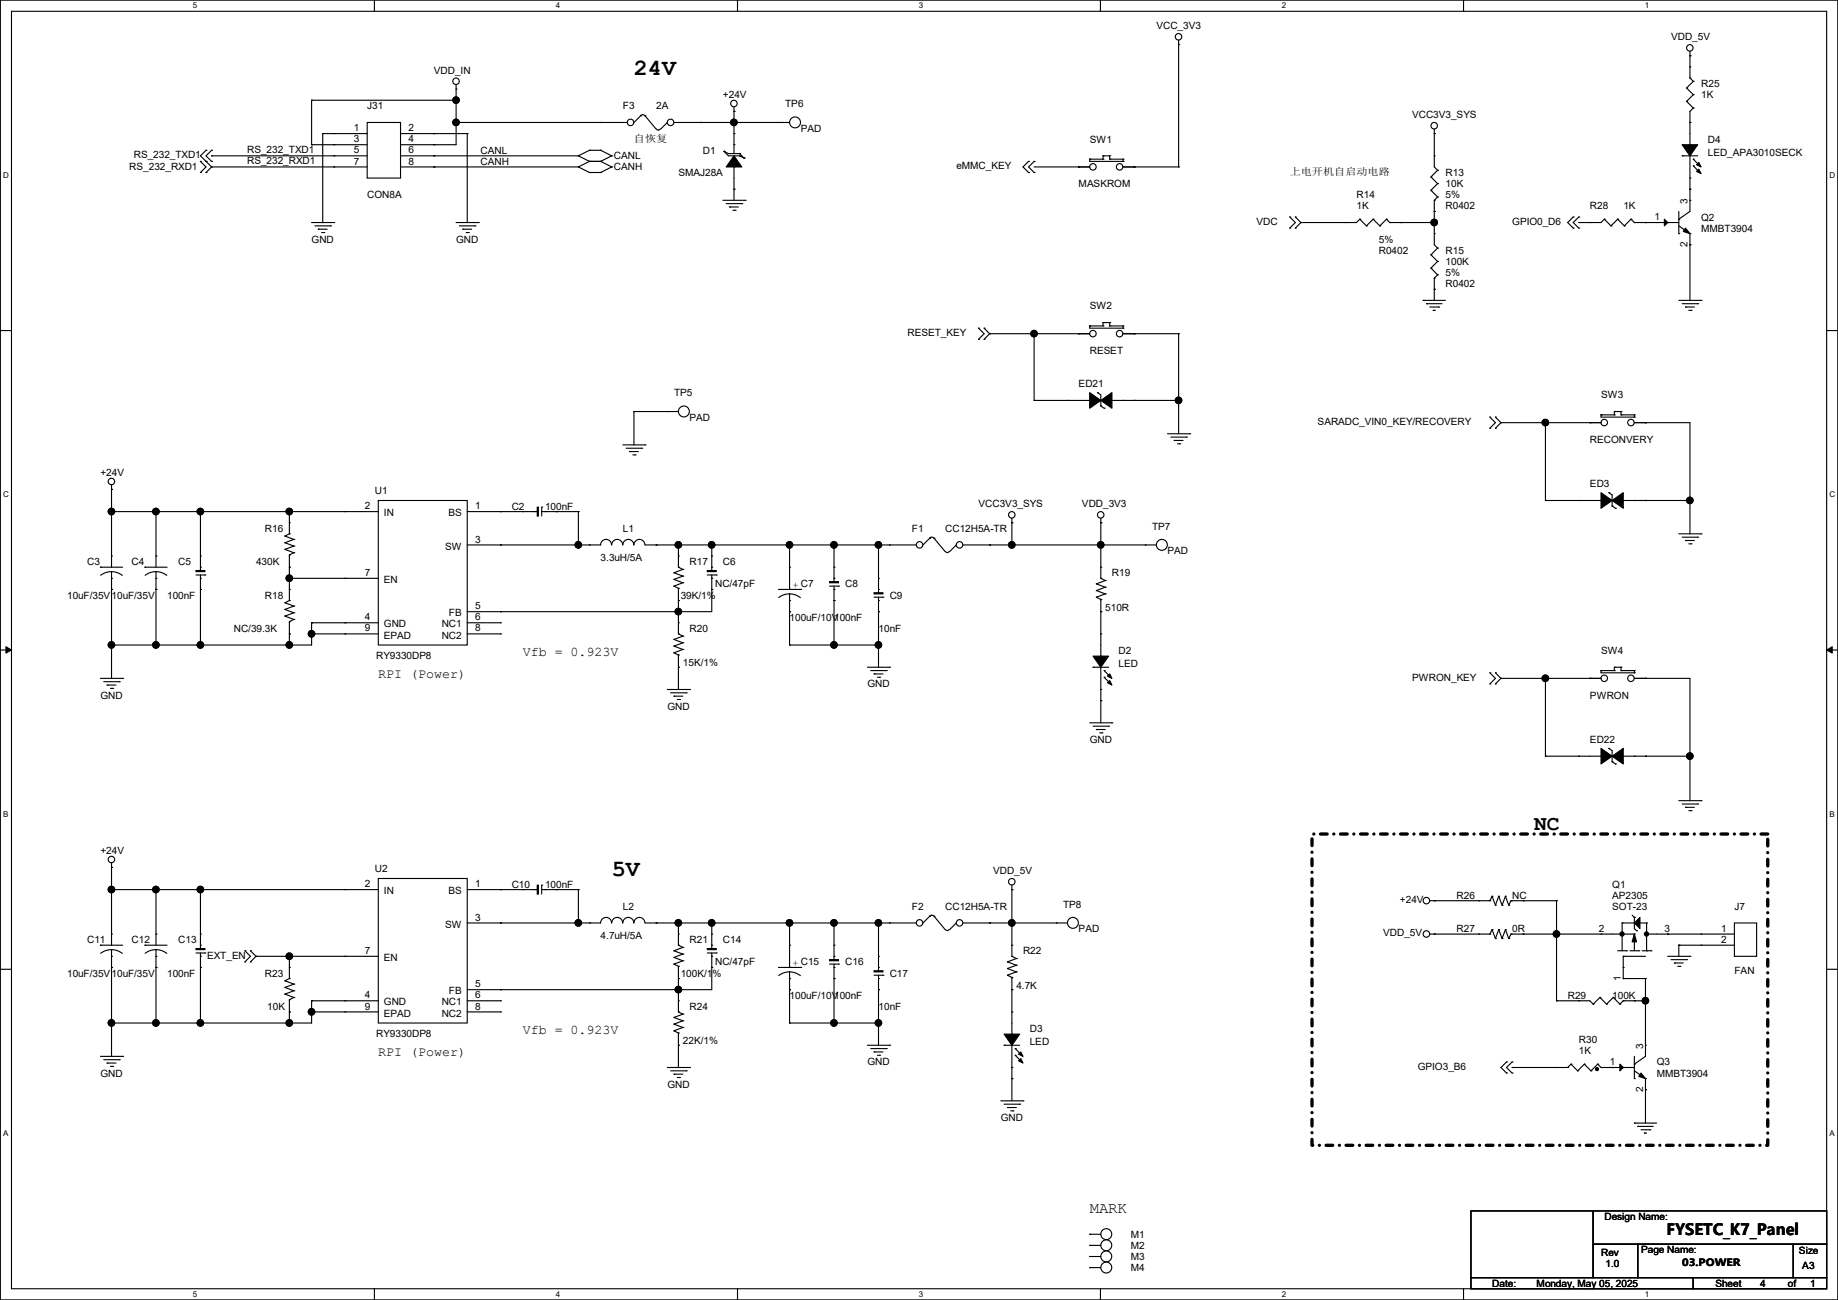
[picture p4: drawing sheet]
<svg xmlns="http://www.w3.org/2000/svg" width="420mm" height="297mm" viewBox="0 0 420 297" stroke-linecap="round" stroke-linejoin="round" font-family="sans-serif">
<path d="M.1 0h419.8v297h-419.8zM2.6 2.6h414.8v291.8h-414.8z" fill="none" stroke="#000" stroke-width=".25"/>
<g fill="#fff">
<path d="M44.1 .3h.9v2h-.9z"/>
<path d="M44.1 294.7h.9v2h-.9z"/>
</g>
<path d="M85.6 0v2.6M85.6 294.4v2.6" fill="none" stroke="#000" stroke-width=".25"/>
<g fill="#fff">
<path d="M127 .3h1v2h-1z"/>
<path d="M127 294.7h1v2h-1z"/>
</g>
<path d="M168.5 0v2.6M168.5 294.4v2.6" fill="none" stroke="#000" stroke-width=".25"/>
<g fill="#fff">
<path d="M210 .3h.9v2h-.9z"/>
<path d="M210 294.7h.9v2h-.9z"/>
</g>
<path d="M251.5 0v2.6M251.5 294.4v2.6" fill="none" stroke="#000" stroke-width=".25"/>
<g fill="#fff">
<path d="M292.9 .3h1v2h-1z"/>
<path d="M292.9 294.7h1v2h-1z"/>
</g>
<path d="M334.4 0v2.6M334.4 294.4v2.6" fill="none" stroke="#000" stroke-width=".25"/>
<g fill="#fff">
<path d="M375.9 .3h1v2h-1z"/>
<path d="M375.9 294.7h1v2h-1z"/>
<path d="M.7 39h1.3v2h-1.3z"/>
<path d="M418 39h1.3v2h-1.3z"/>
<path d="M.7 112h1.3v2h-1.3z"/>
<path d="M418 112h1.3v2h-1.3z"/>
</g>
<path d="M.1 75.5h2.5M417.4 75.5h2.5" fill="none" stroke="#000" stroke-width=".25"/>
<g fill="#fff">
<path d="M.7 185h1.2v1.9h-1.2z"/>
<path d="M418 185h1.2v1.9h-1.2z"/>
</g>
<path d="M.1 148.5h2.5M417.4 148.5h2.5" fill="none" stroke="#000" stroke-width=".25"/>
<path d="M1.4 147.7l1.2 .8-1.2 .7zM417.4 148.5l1.3-.8v1.5z" fill="#000" stroke="#000" stroke-width=".23"/>
<g fill="#fff">
<path d="M.7 257.9h1.2v2h-1.2z"/>
<path d="M418 257.9h1.2v2h-1.2z"/>
</g>
<g fill="none" stroke="#000" stroke-width=".25">
<path d="M104.2 19.3v1.1M269.3 10.2h.1M269.3 9.2v1M386.2 12.7h.1M386.2 11.7v1M45.8 39.4h.1M45.8 36.9h.1M45.8 36.9l1.3 1.2-1.3 1.3M47.1 36.9h.1M47.1 34.3h.1M47.1 39.4h.1M47.1 34.3l-1.3 1.3 2.5 2.5-1.2 1.3"/>
<path d="M48.3 36.9h.1M48.3 34.3h.1M48.3 34.3l-1.2 1.3 1.2 1.3M104.2 20.4h.1M132.2 35.6h.1M132.2 38.1h.1M132.2 35.6l2.5 1.3M132.2 38.1l2.5 1.3M134.7 34.3h.1M134.7 36.9h.1M134.7 39.4h.1M134.7 34.3l-2.5 1.3"/>
<path d="M134.7 34.3h2.5M134.7 36.9h2.5M134.7 36.9l-2.5 1.2M134.7 39.4h2.5M137.2 34.3h.1M137.2 36.9h.1M137.2 39.4h.1M137.2 34.3l2.6 1.3M137.2 36.9l2.6 1.2M139.8 35.6h.1M139.8 38.1h.1M139.8 35.6l-2.6 1.3"/>
<path d="M139.8 38.1l-2.6 1.3M167.7 25.4h.1M167.7 24.4v1M235 36.9h.1M235 39.4h.1M235 36.9l-1.2 1.2 1.2 1.3M236.3 36.9h.1M236.3 39.4h.1M236.3 36.9l-1.3 1.2 1.3 1.3M327.7 30.5h.1M327.7 29.5v1M384.4 35.6h.1"/>
<path d="M384.4 35.6h3.5M386.2 33.1h.1M386.2 28h.1M386.2 28v5.1M386.2 35.6v7.6M386.9 36.4h.1M386.9 37.9h.1M386.9 36.4l1.6 1.5M386.9 37.9l1.6 1.5M71.2 50.8h5.1M72 51.6h3.5M72.7 52.4h.1"/>
<path d="M72.7 52.4h2.1M73.5 53.1h.5M74 53.1h.1M75.5 51.6h.1M76.3 50.8h.1M104.2 50.8h5.1M105 51.6h3.5M105.7 52.4h.1M105.7 52.4h2.1M106.5 53.1h.5M107 53.1h.1M108.5 51.6h.1"/>
<path d="M109.3 50.8h.1M165.2 45.8h5.1M165.9 46.5h3.6M166.7 47.3h.1M166.7 47.3h2M167.5 48h.5M168 48h.1M169.5 46.5h.1M170.3 45.8h.1M294.7 52.1h.1M294.7 49.6h.1M294.7 49.6l1.3 1.2-1.3 1.3"/>
<path d="M296 49.6h.1M296 52.1h.1M296 49.6l1.3 1.2-1.3 1.3M359.5 52.1h.1M359.5 49.6h.1M359.5 49.6l-1.3 1.2 1.3 1.3M360.8 52.1h.1M360.8 49.6h.1M360.8 49.6l-1.3 1.2 1.3 1.3M363.3 50.8h.1M366.6 50.1h.1M366.6 50.1l-.8 .7h-2.5"/>
<path d="M366.6 50.1l1.5 1.5M368.1 51.6h.1M369.7 50.1h.1M369.7 50.1l-1.6 1.5M369.7 50.1l1.5 1.5M371.2 51.6h.1M372.7 50.1h.1M372.7 50.1l-1.5 1.5M372.7 50.1l.8 .7M373.5 50.8h.1M373.5 50.8h2.5M376 50.8h.1"/>
<path d="M386.2 40.7h.1M386.2 43.2h.1M223.6 77.5h.1M223.6 75h.1M223.6 75l1.3 1.2-1.3 1.3M224.9 75h.1M224.9 77.5h.1M224.9 75l1.2 1.2-1.2 1.3M246.5 76.2h.1M246.5 76.2h2.5M249 74.5h.1M249 74.5v.5h7.6"/>
<path d="M249 74.5h3.1M252.1 73.7h.1M252.1 74.5h.1M252.1 73.7h1.5M252.1 73.7v.8M253.6 74.5h.1M253.6 73.7h.1M253.6 74.5h3M253.6 73.7v.8M256.6 75h.1M256.6 74.5h.1M256.6 74.5v.5"/>
<path d="M256.6 76.2h2.6M259.2 76.2h.1M325.2 68.6h.1M325.2 68.6h5.1M326 69.4h.1M326 69.4h3.5M326.7 70.1h2.1M327.5 70.9h.1M327.5 70.9h.5M328.8 70.1h.1M383.6 68.6h5.1M384.4 69.4h3.5"/>
<path d="M385.1 70.1h.1M385.1 70.1h2.1M385.9 70.9h.5M386.4 70.9h.1M387.9 69.4h.1M388.7 68.6h.1M266.8 99.1h5.1M267.5 99.9h3.6M271.1 99.9h.1M271.9 99.1h.1M340.4 95.3h.1M340.4 97.8h.1"/>
<path d="M340.4 95.3l1.3 1.3-1.3 1.2M341.7 97.8h.1M341.7 95.3h.1M341.7 95.3l1.3 1.3-1.3 1.2M25.5 111.8h.1M25.5 110.8v1M78.8 116.9h.1M78.8 116.9h7.6M86.4 114.3h20.4v33.1h-20.4zM106.8 116.9h7.6M114.4 116.9h.1M142.3 101.6h5.1"/>
<path d="M143.1 102.4h3.5M143.8 103.2h.1M143.8 103.2h2.1M144.6 103.9h.5M145.1 103.9h.1M146.6 102.4h.1M147.4 101.6h.1M231.2 119.4h.1M231.2 118.4v1M251.5 119.4h.1M251.5 118.4v1M268.3 100.6h.1"/>
<path d="M268.3 100.6h2M269.1 101.4h.5M269.6 101.4h.1M78.8 132.1h.1M78.8 132.1h7.6M106.8 124.5h7.6M106.8 139.7h7.6M114.4 124.5h.1M114.4 139.7h.1M177.9 134.7h5.1M180.4 137.2h.1M180.4 134.7h.1"/>
<path d="M180.4 135.7l1.6 .3 .9 .5M180.4 135.7l-1 .1-1.5 .7M180.4 129.6h.1M180.4 139.7h.1M180.4 129.6v5.1M180.4 135.7v4M183 134.7h.1M212.4 122.9a.74 .74 0 0 1 1.1 .1M212.4 123h.1M212.4 123l-1.5 1.5M213.4 123h.1M213.4 123l2.6 3"/>
<path d="M216.9 126a.49 .49 0 0 1-.9 0M218.5 124.5h.1M218.5 124.5l-1.5 1.5M250.5 136.4h.1M250.5 134.9h.1M250.5 133.4h.1M250.5 136.4l1 .5M250.5 134.9l2.1 .8M250.5 133.4l2.1 .8M251.5 132.1h.1M251.5 136.9h.1M251.5 129.6h.1"/>
<path d="M251.5 139.7h.1M251.5 129.6v2.5M251.5 136.9v2.8M251.5 132.1l1.1 .5M252.6 135.7h.1M252.6 134.2h.1M252.6 132.6h.1M252.6 135.7l-2.1 .7M252.6 134.2l-2.1 .7M252.6 132.6l-2.1 .8M383.6 122h5.1M384.4 122.7h3.5"/>
<path d="M385.1 123.5h.1M385.1 123.5h2.1M385.9 124.2h.5M386.4 124.2h.1M387.9 122.7h.1M388.7 122h.1M22.9 155h5.1M23.7 155.7h3.6M24.5 156.5h.1M24.5 156.5h2M25.2 157.3h.5M25.7 157.3h.1"/>
<path d="M27.3 155.7h.1M28 155h.1M78.8 142.3h.1M78.8 144.8h.1M78.8 142.3h7.6M78.8 144.8h7.6M106.8 142.3h7.6M106.8 144.8h7.6M114.4 142.3h.1M114.4 144.8h.1M152.5 157.5h5.1M153.2 158.3h3.6"/>
<path d="M154 159h.1M154 159h2M154.8 159.8h.5M155.3 159.8h.1M156.8 158.3h.1M157.6 157.5h.1M198.2 152.4h5.1M199 153.2h3.5M199.7 154h.1M199.7 154h2.1M200.5 154.7h.5M201 154.7h.1"/>
<path d="M202.5 153.2h.1M203.3 152.4h.1M340.4 156.3h.1M340.4 153.7h.1M340.4 153.7l1.3 1.3-1.3 1.3M341.7 153.7h.1M341.7 156.3h.1M341.7 153.7l1.3 1.3-1.3 1.3M249 165.1h5.1M249.8 165.9h3.5M250.5 166.7h.1M250.5 166.7h2.1"/>
<path d="M251.3 167.4h.5M251.8 167.4h.1M253.3 165.9h.1M254.1 165.1h.1M25.5 198.2h.1M25.5 197.1v1.1M383.6 182.9h5.1M384.4 183.7h3.5M385.1 184.4h.1M385.1 184.4h2.1M385.9 185.2h.5M386.4 185.2h.1"/>
<path d="M387.9 183.7h.1M388.7 182.9h.1M33.1 215.9h.1M33.1 215.9h5.1M35.6 218.5h.1M35.6 217l-1 .1-1.4 .7M35.6 217l1.6 .3 .9 .5M35.6 213.4h.1M35.6 213.4v2.5M35.6 217v4M56 217.2h.1M56 219.8h.1"/>
<path d="M56 217.2l1.2 1.3-1.2 1.3M57.2 219.8h.1M57.2 217.2h.1M57.2 217.2l1.3 1.3-1.3 1.3M78.8 203.2h.1M78.8 218.5h.1M78.8 218.5h7.6M78.8 203.2h7.6M86.4 200.7h20.4v33h-20.4zM106.8 203.2h7.6M106.8 210.9h7.6M114.4 203.2h.1"/>
<path d="M114.4 210.9h.1M134.7 210.9h2.5a1.25 1.25 0 0 1 1.3-1.3 1.25 1.25 0 0 1 1.2 1.3M134.7 210.9h.1M139.8 210.9a1.25 1.25 0 0 1 1.2-1.3 1.25 1.25 0 0 1 1.3 1.3 1.27 1.27 0 0 1 1.3-1.3 1.27 1.27 0 0 1 1.2 1.3M144.9 210.9a1.25 1.25 0 0 1 1.2-1.3 1.25 1.25 0 0 1 1.3 1.3h2.5M149.9 210.9h.1M190.6 218.5h.1M190.6 215.9h.1M190.6 215.9v3.3M231.2 203.2h.1M231.2 202.2v1M326.7 213.4h1"/>
<path d="M326.7 205.8h1M327.7 213.4h.1M327.7 205.8h.1M337.9 213.4h.1M337.9 213.4h2.5M340.4 213.4h.1M341 212.4h.1M341 212.4l.7 2M341 212.4l-.6 1M341.7 214.4h.1M342.5 212.4h.1M342.5 212.4l.7 2"/>
<path d="M342.5 212.4l-.8 2M343.2 214.4h.1M344 212.4h.1M344 212.4l.8 2M344 212.4l-.8 2M344.8 214.4h.1M345.3 213.4h.1M345.3 213.4h2.8M345.3 213.4l-.5 1M348.1 213.4h.1M381.1 218.5h5.1M381.8 219.2h3.6"/>
<path d="M385.4 219.2h.1M386.2 218.5h.1M.1 221.4h2.5M35.6 221h.1M78.8 228.6h.1M78.8 231.2h.1M78.8 228.6h7.6M78.8 231.2h7.6M106.8 228.6h7.6M106.8 226.1h7.6M106.8 231.2h7.6M114.4 226.1h.1"/>
<path d="M114.4 228.6h.1M114.4 231.2h.1M189.6 220.3h2M190.6 221h.1M190.6 223.6h.1M190.6 220.3v3.3M191.6 220.3h.1M198.2 238.8h5.1M199 239.6h3.5M202.5 239.6h.1M203.3 238.8h.1M382.6 220h.1"/>
<path d="M382.6 220h2M383.4 220.8h.5M383.9 220.8h.1M417.4 221.4h2.5M22.9 241.3h5.1M23.7 242.1h3.6M24.5 242.9h.1M24.5 242.9h2M25.2 243.6h.5M25.7 243.6h.1M27.3 242.1h.1M28 241.3h.1"/>
<path d="M152.5 243.9h5.1M153.2 244.6h3.6M154 245.4h.1M154 245.4h2M154.8 246.2h.5M155.3 246.2h.1M156.8 244.6h.1M157.6 243.9h.1M199.7 240.3h.1M199.7 240.3h2.1M200.5 241.1h.5M201 241.1h.1"/>
<path d="M228.7 251.5h5.1M229.4 252.3h3.6M230.2 253h.1M230.2 253h2M231 253.8h.5M231.5 253.8h.1M233 252.3h.1M233.8 251.5h.1M344.3 245.2h.1M344.3 242.6h.1M344.3 242.6l-1.3 1.3 1.3 1.3M345.5 245.2h.1"/>
<path d="M345.5 242.6h.1M345.5 242.6l-1.2 1.3 1.2 1.3M373.5 256.6h.1M373.5 256.6h5M374.2 257.3h.1M374.2 257.3h3.6M375 258.1h2M375.8 258.9h.1M375.8 258.9h.5M377 258.1h.1M336.1 276.6h28v15.3h-28zM364.1 276.6h53.3v7.7h-53.3z"/>
<path d="M249 284.5h.1M249 284.5h2.5M336.1 291.9h50.8v2.5h-50.8zM364.1 284.3h10.1v7.6h-10.1zM374.2 284.3h35.6v7.6h-35.6zM386.9 291.9h30.5v2.5h-30.5zM409.8 284.3h7.6v7.6h-7.6z"/>
<circle cx="104.2" cy="18.6" r=".74"/>
<circle cx="269.3" cy="8.4" r=".74"/>
<circle cx="386.1" cy="10.9" r=".74"/>
<circle cx="167.7" cy="23.6" r=".74"/>
<circle cx="327.7" cy="28.7" r=".74"/>
<circle cx="249.7" cy="76.2" r=".74"/>
<circle cx="255.8" cy="76.2" r=".74"/>
<circle cx="25.5" cy="110" r=".74"/>
<circle cx="231.2" cy="117.6" r=".74"/>
<circle cx="251.5" cy="117.6" r=".74"/>
<circle cx="25.5" cy="196.4" r=".74"/>
<circle cx="231.2" cy="201.4" r=".74"/>
<circle cx="325.9" cy="213.4" r=".74"/>
<circle cx="325.9" cy="205.8" r=".74"/>
<circle cx="252.8" cy="284.5" r="1.25"/>
</g>
<path d="M299.8 190.5h104.1v71.2h-104.1z" fill="none" stroke="#000" stroke-width=".76" stroke-dasharray="1.5 1.5 0 1.5"/>
<g fill="#000" stroke="#000" stroke-width=".25">
<path d="M384.4 33.1h3.5l-1.7 2.5z" fill-rule="evenodd"/>
<path d="M388.2 38.7l.5 1-1-.5z" fill-rule="evenodd"/>
<path d="M388.2 37.1l.5 1-1-.5z" fill-rule="evenodd"/>
<path d="M189.6 219.2h2v.3h-2z" fill-rule="evenodd"/>
</g>
<circle cx="210.1" cy="124.5" r=".74" fill="#fff" stroke="#000" stroke-width=".25"/>
<path d="M203.3 124.5h.1M203.3 124.5h6.1" fill="none" stroke="#000" stroke-width=".25"/>
<circle cx="219.3" cy="124.5" r=".74" fill="#fff" stroke="#000" stroke-width=".25"/>
<g fill="none" stroke="#000" stroke-width=".25">
<path d="M146.4 26.4a.74 .74 0 0 1 1 0M146.4 26.5h.1M146.4 26.5l-1.5 1.5M147.4 26.5h.1M147.4 26.5l2.5 3M150.9 29.5a.49 .49 0 0 1-.9 0M152.5 28h.1M152.5 28l-1.5 1.5M165.4 34.6h.1M165.4 34.6l1.1 .5h2.5M165.4 34.6l1.1 1h2.5M167.7 38.1h.1"/>
<path d="M167.7 33.1h.1M167.7 30.5h.1M167.7 30.5v4.6M167.7 38.1v5.1M169 35.1h.1M169 35.6h.1M169 35.1l1 1M169 35.6l1 .5M170 36.1h.1M167.7 43.2h.1M66.1 119.4h.1M66.1 119.4v2.6"/>
<path d="M65.1 125.5h.1M65.1 124h.1M65.1 122.5h.1M65.1 125.5l2 .8M65.1 124l2 .8M65.1 122.5l2 .7M66.1 122h.1M66.1 126.8h.1M66.1 129.6h.1M66.1 122l-1 .5M66.1 126.8v2.8M67.1 126.3h.1"/>
<path d="M67.1 124.8h.1M67.1 123.2h.1M67.1 126.3l-1 .5M67.1 124.8l-2 .7M67.1 123.2l-2 .8M220 124.5h6.1M226.1 124.5h.1M230.2 219.8h.1M230.2 219.8l2 .7M231.2 218.5h.1M231.2 215.9h.1M231.2 218.5l1 .5"/>
<path d="M231.2 215.9v2.6M232.2 219h.1M232.2 219l-2 .8M230.2 222.8h.1M230.2 221.3h.1M230.2 222.8l1 .5M230.2 221.3l2 .7M231.2 223.3h.1M231.2 226.1h.1M231.2 223.3v2.8M232.2 222h.1M232.2 220.5h.1"/>
<path d="M232.2 222l-2 .8M232.2 220.5l-2 .8"/>
</g>
<path d="M167.7 35.6l1.8 2.5h-3.6z" fill-rule="evenodd" fill="#000" stroke="#000" stroke-width=".25"/>
<circle cx="144.1" cy="28" r=".74" fill="#fff" stroke="#000" stroke-width=".25"/>
<path d="M137.2 28h.1M137.2 28h6.1" fill="none" stroke="#000" stroke-width=".25"/>
<circle cx="153.2" cy="28" r=".74" fill="#fff" stroke="#000" stroke-width=".25"/>
<g fill="none" stroke="#000" stroke-width=".25">
<path d="M154 28h6.1M160.1 28h.1M177.9 28h.1M177.9 28h2.5M327 58.2h.1M327 58.2l1.5 1.5M327.7 53.4h.1M327.7 53.4v2.5l.8 .8M328.5 56.7h.1M328.5 59.7h.1M328.5 56.7l-1.5 1.5M328.5 59.7l-1.5 1.6"/>
<path d="M327 61.3h.1M327 61.3l1.5 1.5M327.7 63.5h.1M327.7 66.1h.1M327.7 63.5v2.6M328.5 62.8h.1M328.5 62.8l-.8 .7M152.5 94h.1M152.5 94h2.5M243.9 91.5h.1M243.9 91.5h5.1M249 91.5h.1"/>
<path d="M250.8 89.7h.1M250.8 89.7l.7 .5v2.6M251.5 92.8h.1M251.5 92.8l.8 .5M252.3 93.3h.1M254.1 91.5h5.1M256.6 91.5h.1M259.2 91.5h.1M363.3 96.6h.1M363.3 96.6h2.5M365.8 94.8h.1M365.8 94.8v.5h7.7"/>
<path d="M365.8 94.8h3.1M368.9 94h.1M368.9 94.8h.1M368.9 94h1.5M368.9 94v.8M370.4 94.8h.1M370.4 94h.1M370.4 94.8h3.1M370.4 94v.8M373.5 95.3h.1M373.5 94.8h.1M373.5 94.8v.5"/>
<path d="M373.5 96.6h2.5M376 96.6h.1M119.5 116.9h.1M119.5 116.9h3.3M122 116.9h.1M123.8 115.9h.1M123.8 116.9h3.3M123.8 115.9v2M124.5 116.9h.1M127.1 116.9h.1M360.8 114.3h.1M360.8 114.3h5"/>
<path d="M365.8 114.3h.1M367.6 112.6h.1M367.6 112.6l.8 .5v2.5M368.4 115.6h.1M368.4 115.6l.7 .5M369.1 116.1h.1M370.9 114.3h5.1M373.5 114.3h.1M376 114.3h.1M22.9 129.6h.1M22.9 129.6h5.1M25.5 132.1h.1"/>
<path d="M25.5 130.6l-1.1 .1-1.4 .7M25.5 130.6l1.5 .3 1 .6M25.5 127h.1M25.5 134.7h.1M25.5 127v2.6M25.5 130.6v4.1M44.8 131.4h2M45.8 132.1h.1M45.8 129.6h.1M45.8 127h.1M45.8 134.7h.1M45.8 127v3.3"/>
<path d="M45.8 131.4v3.3M46.8 131.4h.1M161.6 131.4h2.1M162.6 132.1h.1M162.6 129.6h.1M162.6 127h.1M162.6 134.7h.1M162.6 127v3.3M162.6 131.4v3.3M163.7 131.4h.1M189.6 133.9h2M190.6 134.7h.1"/>
<path d="M190.6 132.1h.1M190.6 129.6h.1M190.6 137.2h.1M190.6 129.6v3.3M190.6 133.9v3.3M191.6 133.9h.1M199.7 136.4h2.1M200.7 137.2h.1M200.7 134.7h.1M200.7 132.1h.1M200.7 139.7h.1M200.7 132.1v3.3"/>
<path d="M200.7 136.4v3.3M201.8 136.4h.1M363.3 155h.1M363.3 155h2.5M365.8 153.2h.1M365.8 153.2v.5h7.7M365.8 153.2h3.1M368.9 152.4h.1M368.9 153.2h.1M368.9 152.4v.8M368.9 152.4h1.5M370.4 153.2h.1"/>
<path d="M370.4 152.4h.1M370.4 152.4v.8M370.4 153.2h3.1M373.5 153.7h.1M373.5 153.2h.1M373.5 153.2v.5M373.5 155h2.5M376 155h.1M44.8 217.7h2M45.8 218.5h.1M45.8 215.9h.1M45.8 213.4h.1"/>
<path d="M45.8 213.4v3.3M45.8 217.7v3.3M46.8 217.7h.1M154 218.7h.1M154 217.2h.1M154 218.7l2 .8M154 217.2l2 .8M155 215.9h.1M155 213.4h.1M155 215.9l1 .6M155 213.4v2.5M156 219.5h.1"/>
<path d="M156 218h.1M156 216.5h.1M156 219.5l-2 .8M156 218l-2 .7M156 216.5l-2 .7M180.4 215.9h.1M180.4 215.9v5.1M212.4 209.3a.74 .74 0 0 1 1.1 0M212.4 209.3h.1M212.4 209.3l-1.5 1.6M213.4 209.3h.1M213.4 209.3l2.6 3.1"/>
<path d="M216.9 212.3a.49 .49 0 0 1-.9 .1M218.5 210.9h.1M218.5 210.9l-1.5 1.5M241.4 210.9h.1M241.4 210.9h2.5M365.8 213.4h.1M365.8 213.4h7.7M369.7 217.2h2M370.7 210.9h.1M370.7 213.4h.1M370.7 210.9v6.3M370.7 210.9h2.8"/>
<path d="M370.9 218.5h.1M370.9 218.5h5.1M370.9 218.5v5.1M371.7 217.2h.1M372.4 217.2h2.1M373 209.1l.5 .5M373.5 209.6h.1M373.5 210.9h.1M373.5 213.4h.1M373.5 209.6v2.5l.5 .5M373.5 213.4v3.8M374 212.6h.1"/>
<path d="M374.5 217.2h.1M374.7 210.9h1.6M375.2 217.2h2.1M376.3 210.9h.1M376.3 217.2h.1M376.3 213.4h.1M376.3 210.9v6.3M376.3 213.4h4.8M377.3 217.2h.1M381.1 213.4h.1M388.7 213.4h.1M388.7 215.9h.1"/>
<path d="M388.7 213.4h7.6M388.7 215.9h7.6M396.3 210.9h5.1v7.6h-5.1zM45.8 221h.1M65.1 227.1h.1M65.1 225.6h.1M65.1 224.1h.1M65.1 227.1l2 .8M65.1 225.6l2 .8M65.1 224.1l2 .7M66.1 223.6h.1M66.1 228.4h.1"/>
<path d="M66.1 221h.1M66.1 231.2h.1M66.1 223.6l-1 .5M66.1 221v2.6M66.1 228.4v2.8M67.1 227.9h.1M67.1 226.4h.1M67.1 224.8h.1M67.1 227.9l-1 .5M67.1 226.4l-2 .7M67.1 224.8l-2 .8M154 220.3h.1"/>
<path d="M154 235.5h.1M154 234h.1M154 232.5h.1M154 220.3l1 .5M154 235.5l1 .5M154 234l2 .7M154 232.5l2 .7M155 220.8h.1M155 223.6h.1M155 231.2h.1M155 236h.1M155 228.6h.1"/>
<path d="M155 238.8h.1M155 220.8v2.8M155 228.6v2.6M155 236v2.8M155 231.2l1 .5M156 234.7h.1M156 233.2h.1M156 231.7h.1M156 234.7l-2 .8M156 233.2l-2 .8M156 231.7l-2 .8M177.9 221h5.1"/>
<path d="M180.4 223.6h.1M180.4 221h.1M180.4 222l1.6 .4 .9 .5M180.4 222l-1 .2-1.5 .7M180.4 226.1h.1M180.4 222v4.1M183 221h.1M360.8 228.6h.1M360.8 228.6h2.5l.8 .8M364.1 229.4h.1M365.6 227.9h.1M365.6 227.9l-1.5 1.5"/>
<path d="M365.6 227.9l1.5 1.5M367.1 229.4h.1M368.6 227.9h.1M368.6 227.9l-1.5 1.5M368.6 227.9l1.6 1.5M370.2 229.4h.1M370.9 221h.1M370.9 223.6h.1M370.9 228.6h.1M370.9 228.6l-.7 .8M370.9 228.6h2.6M373.5 228.6h.1"/>
<path d="M355.7 243.9h.1M355.7 243.9h2.5M358.2 243.9h.1M359 243.1h.1M359 243.1l1.5 1.5M359 243.1l-.8 .8M360.5 244.6h.1M362 243.1h.1M362 243.1l1.6 1.5M362 243.1l-1.5 1.5M363.6 244.6h.1M365.1 243.1h.1"/>
<path d="M365.1 243.1l.7 .8h2.6M365.1 243.1l-1.5 1.5M368.4 243.9h.1M249 287.1h.1M249 287.1h2.5"/>
<circle cx="181.7" cy="28" r="1.25"/>
<circle cx="156.3" cy="94" r="1.25"/>
<circle cx="366.6" cy="96.5" r=".74"/>
<circle cx="372.7" cy="96.5" r=".74"/>
<circle cx="366.6" cy="155" r=".74"/>
<circle cx="372.7" cy="155" r=".74"/>
<circle cx="245.2" cy="210.8" r="1.25"/>
<circle cx="252.8" cy="287" r="1.25"/>
</g>
<g fill="#000" stroke="#000" stroke-width=".25">
<path d="M373.5 213.4l.5 1.8h-1zM374.7 209.6v2.5l-1.2-1.2z"/>
<path d="M249 89.7l2.5 1.8-2.5 1.8z" fill-rule="evenodd"/>
<path d="M251.5 91.5l2.6-1.8v3.6z" fill-rule="evenodd"/>
<path d="M122.8 115.9h.2v2h-.2z" fill-rule="evenodd"/>
<path d="M365.8 112.6l2.6 1.7-2.6 1.8z" fill-rule="evenodd"/>
<path d="M368.4 114.3l2.5-1.7v3.5z" fill-rule="evenodd"/>
<path d="M44.8 130.3h2v.3h-2z" fill-rule="evenodd"/>
<path d="M161.6 130.3h2.1v.3h-2.1z" fill-rule="evenodd"/>
<path d="M189.6 132.9h2v.2h-2z" fill-rule="evenodd"/>
<path d="M199.7 135.4h2.1v.3h-2.1z" fill-rule="evenodd"/>
<path d="M44.8 216.7h2v.3h-2z" fill-rule="evenodd"/>
<circle cx="370.6" cy="213.4" r=".49"/>
<circle cx="376.2" cy="213.4" r=".49"/>
<circle cx="364.9" cy="244.2" r=".36"/>
</g>
<circle cx="210.1" cy="210.8" r=".74" fill="#fff" stroke="#000" stroke-width=".25"/>
<path d="M203.3 210.9h.1M203.3 210.9h6.1" fill="none" stroke="#000" stroke-width=".25"/>
<circle cx="219.3" cy="210.8" r=".74" fill="#fff" stroke="#000" stroke-width=".25"/>
<g fill="none" stroke="#000" stroke-width=".25">
<path d="M269.3 10.2v27.9M386.2 17.8h.1M386.2 15.3h.1M386.2 12.7h.1M386.2 17.8l.7 .8M386.2 12.7v5.1M386.9 18.6h.1M386.9 18.6l-1.5 1.5M48.3 35.6h.1M48.3 38.1h.1M48.3 35.6h35.6M48.3 38.1h35.6"/>
<path d="M71.2 33.1h.1M71.2 22.9h.1M71.2 33.1h12.7M71.2 22.9v10.2M71.2 22.9h33M73.7 30.5h.1M73.7 30.5h10.2M73.7 30.5v20.3M76.3 30.5h.1M76.3 33.1h.1M76.3 35.6h.1M76.3 38.1h.1"/>
<path d="M83.9 28h7.6v12.7h-7.6zM91.5 35.6h40.7M91.5 38.1h40.7M91.5 30.5h15.3M99.1 30.5h.1M99.1 33.1h.1M99.1 35.6h.1M99.1 38.1h.1M104.2 22.9h.1M104.2 28h.1M104.2 20.4v12.7h-12.7M104.2 28h33"/>
<path d="M106.8 30.5h.1M106.8 30.5v20.3M160.1 28h.1M160.1 28h17.8M167.7 25.4h.1M167.7 28h.1M167.7 25.4v5.1M236.3 38.1h12.7M246.5 38.1h.1M249 36.4h.1M249 36.4v.5h7.6M249 36.4h3.1"/>
<path d="M252.1 35.6h.1M252.1 36.4h.1M252.1 35.6h1.5M252.1 35.6v.8M253.6 36.4h.1M253.6 35.6h.1M253.6 36.4h3M253.6 35.6v.8M256.6 36.9h.1M256.6 36.4h.1M256.6 36.4v.5M256.6 38.1h12.7"/>
<path d="M259.2 38.1h.1M269.3 38.1h.1M327.7 35.6h.1M327.7 30.5h.1M327.7 30.5v7.6l.8 .8M328.5 38.9h.1M328.5 38.9l-1.5 1.5M385.4 23.2h.1M385.4 20.1h.1M385.4 23.2l1.5 1.5M385.4 20.1l1.5 1.5M386.2 28h.1"/>
<path d="M386.9 24.7h.1M386.9 21.6h.1M386.9 24.7l-.7 .7v2.6M386.9 21.6l-1.5 1.6M73.7 50.8h.1M167.7 43.2h.1M167.7 43.2v2.6M297.3 50.8h.1M307.4 50.8h.1M310.7 50.1h.1M310.7 50.1l-.7 .7h-12.7M310.7 50.1l1.6 1.5"/>
<path d="M312.3 51.6h.1M313.8 50.1h.1M313.8 50.1l-1.5 1.5M313.8 50.1l1.5 1.5M315.3 51.6h.1M316.8 50.1h.1M316.8 50.1l-1.5 1.5M316.8 50.1l.8 .7M317.6 50.8h.1M317.6 50.8h10.1M320.1 50.8h.1M327 40.4h.1"/>
<path d="M327 43.5h.1M327 40.4l1.5 1.6M327 43.5l1.5 1.5M327.7 45.8h.1M327.7 48.3h.1M327.7 50.8h.1M327.7 45.8v7.6M328.5 42h.1M328.5 45h.1M328.5 42l-1.5 1.5M328.5 45l-.8 .8M360.8 50.8h.1"/>
<path d="M360.8 50.8h2.5M376 50.8h.1M376 50.8h7.6M378.5 50.8h.1M381.1 50.8h.1M383.6 50.1h.1M383.6 53.4h.1M383.6 51.6l2.6 1.8M383.6 48.3v5.1M386.2 53.4h.1M386.2 55.9h.1M386.2 45.8h.1"/>
<path d="M386.2 43.2h.1M386.2 43.2v5.1l-2.6 1.8M386.2 53.4v15.2M226.1 76.2h.1M226.1 76.2h20.4M236.3 76.2h.1M236.3 76.2v15.3M259.2 76.2h.1M259.2 76.2h10.1M269.3 76.2h.1M269.3 76.2v22.9M327.7 66.1h.1"/>
<path d="M327.7 66.1v2.5M144.9 94h.1M144.9 94v7.6M144.9 94h7.6M236.3 91.5h.1M236.3 91.5h7.6M259.2 91.5h.1M259.2 91.5h10.1M269.3 91.5h.1M343 96.6h.1M343 96.6h20.3M353.1 96.6h.1"/>
<path d="M353.1 96.6v17.7M376 96.6h.1M376 96.6h10.2v25.4M25.5 111.8h.1M25.5 116.9h.1M25.5 111.8v15.2M25.5 116.9h53.3M35.6 116.9h.1M35.6 116.9v12.7M45.8 116.9h.1M45.8 116.9v10.1M66.1 116.9h.1"/>
<path d="M66.1 116.9v2.5M114.4 116.9h.1M114.4 116.9h5.1M127.1 116.9h.1M127.1 116.9h5.1M132.2 116.9h.1M132.2 116.9v7.6M231.2 119.4h.1M231.2 119.4v5.1M251.5 119.4h.1M251.5 119.4v10.2M353.1 114.3h.1"/>
<path d="M353.1 114.3h7.7M376 114.3h.1M376 114.3h10.2M386.2 114.3h.1M25.5 134.7h.1M25.5 134.7v20.3M33.1 129.6h.1M33.1 129.6h5.1M35.6 132.1h.1M35.6 130.6l-1 .1-1.4 .7M35.6 130.6l1.6 .3 .9 .6M35.6 127h.1"/>
<path d="M35.6 134.7h.1M35.6 130.6v16.8M45.8 134.7h.1M45.8 134.7v12.7M65.1 139.2h.1M65.1 137.7h.1M65.1 139.2l2 .8M65.1 137.7l2 .8M66.1 137.2h.1M66.1 134.7h.1M66.1 129.6h.1M66.1 132.1h.1"/>
<path d="M66.1 137.2l-1 .5M66.1 129.6v7.6M66.1 132.1h12.7M67.1 140h.1M67.1 138.5h.1M67.1 140l-2 .8M67.1 138.5l-2 .7M114.4 124.5h22.8a1.25 1.25 0 0 1 1.3-1.3 1.25 1.25 0 0 1 1.2 1.3M114.4 124.5h.1M114.4 139.7h.1M132.2 124.5h.1M134.7 124.5h.1"/>
<path d="M139.8 124.5a1.25 1.25 0 0 1 1.2-1.3 1.25 1.25 0 0 1 1.3 1.3 1.27 1.27 0 0 1 1.3-1.3 1.27 1.27 0 0 1 1.2 1.3M144.9 124.5a1.25 1.25 0 0 1 1.2-1.3 1.25 1.25 0 0 1 1.3 1.3h55.9M149.9 124.5h.1M154 133.9h.1M154 132.4h.1M154 130.9h.1M154 133.9l1 .5M154 132.4l2 .7M154 130.9l2 .7M155 129.6h.1M155 134.4h.1M155 127h.1"/>
<path d="M155 137.2h.1M155 124.5h.1M155 139.7h.1M155 124.5v5.1M155 134.4v10.4M155 129.6l1 .5M156 133.1h.1M156 131.6h.1M156 130.1h.1M156 133.1l-2 .8M156 131.6l-2 .8M156 130.1l-2 .8"/>
<path d="M162.6 124.5h.1M162.6 134.7h.1M162.6 124.5v2.5M162.6 134.7v5h-48.2M180.4 124.5h.1M180.4 139.7h.1M180.4 124.5v5.1M180.4 139.7v7.7M190.6 124.5h.1M190.6 137.2h.1M190.6 124.5v5.1M190.6 137.2v10.2"/>
<path d="M200.7 124.5h.1M200.7 139.7h.1M200.7 124.5v7.6M200.7 139.7v12.7M226.1 124.5h.1M226.1 124.5h38.1M231.2 124.5h.1M251.5 124.5h.1M251.5 139.7h.1M251.5 139.7v10.2M261.7 124.5h.1M25.5 147.4h.1"/>
<path d="M35.6 147.4h.1M45.8 147.4h.1M65.1 140.8h.1M65.1 140.8l2 .7M66.1 142h.1M66.1 144.8h.1M66.1 147.4h.1M66.1 142v5.4M67.1 141.5h.1M67.1 141.5l-1 .5M71.2 142.3h.1M71.2 144.8h.1"/>
<path d="M71.2 142.3v5.1h-45.7M71.2 142.3h7.6M71.2 144.8h7.6M154 149.1h.1M154 147.6h.1M154 146.1h.1M154 149.1l1 .5M154 147.6l2 .8M154 146.1l2 .8M155 144.8h.1M155 149.6h.1M155 142.3h.1"/>
<path d="M155 152.4h.1M155 144.8l1 .5M155 149.6v7.9M156 148.4h.1M156 146.9h.1M156 145.3h.1M156 148.4l-2 .7M156 146.9l-2 .7M156 145.3l-2 .8M180.4 147.4h.1M180.4 147.4h20.3M190.6 147.4h.1"/>
<path d="M200.7 147.4h.1M249.8 152.4h.1M249.8 152.4h3.5M251.5 149.9h.1M251.5 157.5h.1M251.5 144.8h.1M251.5 152.4v12.7M252.3 153.2h.1M252.3 154.7h.1M252.3 153.2l1.5 1.5M252.3 154.7l1.5 1.6M343 155h.1"/>
<path d="M343 155h20.3M353.1 155h.1M353.1 155v17.8M376 155h.1M376 155h10.2v27.9M251.5 160.1h.1M353.1 172.8h.1M353.1 172.8h12.7M360.8 172.8h.1M365.8 172.8h.1M367.6 171h.1M367.6 171l.8 .5v2.5"/>
<path d="M368.4 174h.1M368.4 174l.7 .5M369.1 174.5h.1M370.9 172.8h15.3M373.5 172.8h.1M376 172.8h.1M386.2 172.8h.1M25.5 198.2h.1M25.5 198.2v17.7M22.9 215.9h.1M22.9 215.9h5.1M25.5 218.5h.1"/>
<path d="M25.5 217l-1.1 .1-1.4 .7M25.5 217l1.5 .3 1 .5M25.5 213.4h.1M25.5 203.2h.1M25.5 217v24.3M25.5 203.2h53.3M35.6 203.2h.1M35.6 203.2v10.2M45.8 203.2h.1M45.8 203.2v10.2M58.5 218.5h.1M58.5 218.5h20.3"/>
<path d="M66.1 218.5h.1M66.1 218.5v2.5M114.4 203.2h.1M114.4 210.9h.1M114.4 210.9h20.3M114.4 203.2h8.4M119.5 203.2h.1M122 203.2h.1M123.8 202.2h.1M123.8 203.2h8.4M123.8 202.2v2.1M124.5 203.2h.1"/>
<path d="M127.1 203.2h.1M132.2 203.2h.1M132.2 210.9h.1M132.2 203.2v7.7M149.9 210.9h.1M149.9 210.9h53.4M155 210.9h.1M155 210.9v2.5M161.6 217.7h2.1M162.6 218.5h.1M162.6 215.9h.1M162.6 213.4h.1"/>
<path d="M162.6 210.9h.1M162.6 210.9v5.8M162.6 217.7v8.4h-48.2M163.7 217.7h.1M180.4 210.9h.1M180.4 210.9v5M190.6 210.9h.1M190.6 210.9v5M200.7 218.5h.1M200.7 210.9h.1M200.7 210.9v10.9M220 210.9h21.4"/>
<path d="M226.1 210.9h.1M231.2 203.2h.1M231.2 210.9h.1M231.2 203.2v12.7M327.7 205.8h.1M327.7 213.4h.1M327.7 205.8h12.7M327.7 213.4h10.2M337.9 205.8h.1M340.4 205.8h.1M341 204.8h.1M341 204.8l.7 2"/>
<path d="M341 204.8l-.6 1M341.7 206.8h.1M342.5 204.8h.1M342.5 204.8l.7 2M342.5 204.8l-.8 2M343.2 206.8h.1M344 204.8h.1M344 204.8l.8 2M344 204.8l-.8 2M344.8 206.8h.1M345.3 205.8h.1M345.3 205.8l-.5 1"/>
<path d="M345.3 205.8h10.4M348.1 205.8h.1M348.1 213.4h.1M348.1 213.4h17.7M355.7 213.4h.1M355.7 205.8h.1M355.7 205.8v22.8M381.1 213.4h.1M381.1 213.4h7.6M383.6 215.9h.1M383.6 215.9h5.1M383.6 215.9v2.6"/>
<path d="M25.5 221h.1M25.5 233.7h.1M35.6 221h.1M35.6 233.7h.1M35.6 221v12.7M45.8 221h.1M45.8 233.7h.1M45.8 221v12.7M66.1 231.2h.1M66.1 233.7h.1M66.1 231.2v2.5M71.2 228.6h.1"/>
<path d="M71.2 231.2h.1M71.2 228.6h7.6M71.2 228.6v5.1h-45.7M71.2 231.2h7.6M114.4 226.1h.1M155 223.6h.1M155 226.1h.1M155 238.8h.1M155 223.6v5M155 238.8v5.1M162.6 221h.1M180.4 226.1h.1"/>
<path d="M180.4 233.7h.1M180.4 226.1v7.6M180.4 233.7h20.3M190.6 223.6h.1M190.6 233.7h.1M190.6 223.6v10.1M199.7 222.8h2.1M200.7 223.6h.1M200.7 221h.1M200.7 226.1h.1M200.7 233.7h.1M200.7 222.8v16"/>
<path d="M201.8 222.8h.1M229.4 238.8h.1M229.4 238.8h3.6M231.2 236.3h.1M231.2 231.2h.1M231.2 226.1h.1M231.2 226.1v10.2M231.2 238.8v12.7M232 239.6h.1M232 239.6l1.5 1.5M355.7 228.6h.1M355.7 228.6h5.1"/>
<path d="M370.9 223.6h.1M370.9 223.6h5.1M373.5 228.6h.1M373.5 228.6h2.5M376 238.8h.1M376 228.6h.1M376 223.6h.1M376 223.6v17.7l-2.5 1.8M231.2 243.9h.1M231.2 246.4h.1M232 241.1h.1M232 241.1l1.5 1.5"/>
<path d="M345.5 243.9h.1M345.5 243.9h10.2M368.4 243.9h.1M368.4 243.9h5.1M370.9 243.9h.1M373.5 243.1h.1M373.5 246.4h.1M373.5 244.6l2.5 1.8M373.5 241.3v5.1M376 246.4h.1M376 249h.1M376 246.4v10.2"/>
<path d="M249 289.6h.1M249 282h.1M249 289.6h2.5M249 282h2.5"/>
<circle cx="249.7" cy="38.1" r=".74"/>
<circle cx="255.8" cy="38.1" r=".74"/>
<circle cx="265.5" cy="124.5" r="1.25"/>
<circle cx="252.8" cy="289.6" r="1.25"/>
<circle cx="252.8" cy="282" r="1.25"/>
</g>
<g fill="#000" stroke="#000" stroke-width=".25">
<path d="M380.3 50.1l.8 .7-.8 .8zM385.1 52.1l1.1 1.3-1.6-.5zM370.2 243.1l.7 .8-.7 .7zM375 245.2l1 1.2-1.5-.5z"/>
<path d="M249.8 149.9h3.5l-1.8 2.5z" fill-rule="evenodd"/>
<path d="M253.6 155.5l.5 1-1-.5z" fill-rule="evenodd"/>
<path d="M253.6 154l.5 1-1-.5z" fill-rule="evenodd"/>
<path d="M365.8 171l2.6 1.8-2.6 1.7z" fill-rule="evenodd"/>
<path d="M368.4 172.8l2.5-1.8v3.5z" fill-rule="evenodd"/>
<path d="M122.8 202.2h.2v2.1h-.2z" fill-rule="evenodd"/>
<path d="M161.6 216.7h2.1v.3h-2.1z" fill-rule="evenodd"/>
<path d="M199.7 221.8h2.1v.2h-2.1z" fill-rule="evenodd"/>
<path d="M229.4 236.3h3.6l-1.8 2.5z" fill-rule="evenodd"/>
<path d="M233.3 241.9l.5 1-1.1-.5z" fill-rule="evenodd"/>
<path d="M233.3 240.3l.5 1-1.1-.5z" fill-rule="evenodd"/>
<circle cx="104.2" cy="28" r=".74"/>
<circle cx="104.2" cy="22.9" r=".74"/>
<circle cx="167.7" cy="28" r=".74"/>
<circle cx="327.7" cy="50.8" r=".74"/>
<circle cx="236.3" cy="76.2" r=".74"/>
<circle cx="269.3" cy="91.5" r=".74"/>
<circle cx="353.1" cy="96.5" r=".74"/>
<circle cx="25.5" cy="116.9" r=".74"/>
<circle cx="35.6" cy="116.9" r=".74"/>
<circle cx="45.8" cy="116.9" r=".74"/>
<circle cx="66.1" cy="116.9" r=".74"/>
<circle cx="386.1" cy="114.3" r=".74"/>
<circle cx="66.1" cy="132.1" r=".74"/>
<circle cx="132.1" cy="124.5" r=".74"/>
<circle cx="155" cy="139.7" r=".74"/>
<circle cx="155" cy="124.5" r=".74"/>
<circle cx="162.6" cy="124.5" r=".74"/>
<circle cx="180.4" cy="124.5" r=".74"/>
<circle cx="190.6" cy="124.5" r=".74"/>
<circle cx="200.7" cy="124.5" r=".74"/>
<circle cx="231.2" cy="124.5" r=".74"/>
<circle cx="251.5" cy="124.5" r=".74"/>
<circle cx="25.5" cy="147.3" r=".74"/>
<circle cx="35.6" cy="147.3" r=".74"/>
<circle cx="45.8" cy="147.3" r=".74"/>
<circle cx="66.1" cy="147.3" r=".74"/>
<circle cx="71.2" cy="144.8" r=".74"/>
<circle cx="190.6" cy="147.3" r=".74"/>
<circle cx="200.7" cy="147.3" r=".74"/>
<circle cx="353.1" cy="155" r=".74"/>
<circle cx="386.1" cy="172.7" r=".74"/>
<circle cx="25.5" cy="203.2" r=".74"/>
<circle cx="35.6" cy="203.2" r=".74"/>
<circle cx="45.8" cy="203.2" r=".74"/>
<circle cx="66.1" cy="218.5" r=".74"/>
<circle cx="132.1" cy="210.8" r=".74"/>
<circle cx="155" cy="210.8" r=".74"/>
<circle cx="162.6" cy="210.8" r=".74"/>
<circle cx="180.4" cy="210.8" r=".74"/>
<circle cx="190.6" cy="210.8" r=".74"/>
<circle cx="200.7" cy="210.8" r=".74"/>
<circle cx="231.2" cy="210.8" r=".74"/>
<circle cx="355.7" cy="213.4" r=".74"/>
<circle cx="25.5" cy="233.7" r=".74"/>
<circle cx="35.6" cy="233.7" r=".74"/>
<circle cx="45.8" cy="233.7" r=".74"/>
<circle cx="66.1" cy="233.7" r=".74"/>
<circle cx="71.2" cy="231.2" r=".74"/>
<circle cx="155" cy="226.1" r=".74"/>
<circle cx="190.6" cy="233.7" r=".74"/>
<circle cx="200.7" cy="233.7" r=".74"/>
<circle cx="376" cy="228.6" r=".74"/>
</g>
<g font-size="5.3">
<text x="144.9" y="17.2">24V</text>
<text x="139.8" y="200.1">5V</text>
</g>
<text font-size="4.8" x="350.6" y="189.5">NC</text>
<g font-size="3.6">
<text x="249" y="277.2">MARK</text>
<text x="380.8" y="282.2">FYSETC_K7_Panel</text>
</g>
<g font-size="3">
<text x="119.5" y="149.8">Vfb = 0.923V</text>
<text x="86.4" y="154.9">RPI (Power)</text>
<text x="119.5" y="236.1">Vfb = 0.923V</text>
<text x="86.4" y="241.2">RPI (Power)</text>
</g>
<g font-size="2.3">
<text x="264.3" y="6.7">VCC_3V3</text>
<text x="381.9" y="9.2">VDD_5V</text>
<text x="99.2" y="16.8">VDD_IN</text>
<text x="165.2" y="22.4">+24V</text>
<text x="388.7" y="19.9">R25</text>
<text x="388.7" y="22.4">1K</text>
<text x="80.9" y="30">1</text>
<text x="83.9" y="25">J31</text>
<text x="93.3" y="30">2</text>
<text x="142.3" y="25">F3</text>
<text x="150" y="25">2A</text>
<text x="179.4" y="24.5">TP6</text>
<text x="322.7" y="27">VCC3V3_SYS</text>
<text x="56.5" y="34.9">RS_232_TXD1</text>
<text x="80.9" y="32.5">3</text>
<text x="80.9" y="35.1">5</text>
<text x="93.3" y="32.5">4</text>
<text x="93.3" y="35.1">6</text>
<text x="109.8" y="35.1">CANL</text>
<text x="144.9" y="32.4">自恢复</text>
<text x="160.6" y="35.1">D1</text>
<text x="183" y="30.1">PAD</text>
<text x="249" y="32.6">SW1</text>
<text x="390.3" y="32.6">D4</text>
<text x="390.3" y="35.6">LED_APA3010SECK</text>
<text x="29.6" y="38.9">RS_232_RXD1</text>
<text x="30.6" y="36.2">RS_232_TXD1</text>
<text x="56.5" y="37.4">RS_232_RXD1</text>
<text x="80.9" y="37.6">7</text>
<text x="93.3" y="37.6">8</text>
<text x="109.8" y="37.6">CANH</text>
<text x="140.3" y="36.4">CANL</text>
<text x="140.3" y="38.9">CANH</text>
<text x="155" y="40.2">SMAJ28A</text>
<text x="218.5" y="38.7">eMMC_KEY</text>
<text x="294.7" y="40">上电开机自启动电路</text>
<text x="330.3" y="40.2">R13</text>
<text x="83.9" y="45.3">CON8A</text>
<text x="246.5" y="42.8">MASKROM</text>
<text x="310" y="45.3">R14</text>
<text x="310" y="47.8">1K</text>
<text x="330.3" y="42.8">10K</text>
<text x="330.3" y="47.8">R0402</text>
<text x="330.3" y="45.3">5%</text>
<text x="363.3" y="47.8">R28</text>
<text x="370.9" y="47.8">1K</text>
<text x="385.6" y="46.5" transform="rotate(-90 385.6 46.5)">3</text>
<text x="287.1" y="51.4">VDC</text>
<text x="345.5" y="51.4">GPIO0_D6</text>
<text x="378.1" y="50.3">1</text>
<text x="388.7" y="50.4">Q2</text>
<text x="388.7" y="52.9">MMBT3904</text>
<text x="71.2" y="55.5">GND</text>
<text x="104.2" y="55.5">GND</text>
<text x="315.1" y="58">R0402</text>
<text x="315.1" y="55.5">5%</text>
<text x="330.3" y="58">R15</text>
<text x="385.6" y="56.4" transform="rotate(-90 385.6 56.4)">2</text>
<text x="330.3" y="60.5">100K</text>
<text x="330.3" y="65.6">R0402</text>
<text x="330.3" y="63.1">5%</text>
<text x="249" y="70.7">SW2</text>
<text x="207.4" y="76.8">RESET_KEY</text>
<text x="249" y="80.9">RESET</text>
<text x="246.5" y="88.5">ED21</text>
<text x="154" y="90.5">TP5</text>
<text x="365.9" y="91">SW3</text>
<text x="157.6" y="96.1">PAD</text>
<text x="301.1" y="97.1">SARADC_VIN0_KEY/RECOVERY</text>
<text x="363.3" y="101.2">RECONVERY</text>
<text x="22.9" y="108.8">+24V</text>
<text x="85.7" y="112.9">U1</text>
<text x="363.3" y="111.3">ED3</text>
<text x="83.4" y="116.3">2</text>
<text x="87.7" y="117.9">IN</text>
<text x="102.5" y="117.9">BS</text>
<text x="108.5" y="116.3">1</text>
<text x="116.9" y="116.4">C2</text>
<text x="124.6" y="116.4">100nF</text>
<text x="223.6" y="115.9">VCC3V3_SYS</text>
<text x="247.2" y="115.9">VDD_3V3</text>
<text x="60.5" y="121.5">R16</text>
<text x="101.7" y="125.6">SW</text>
<text x="108.5" y="124">3</text>
<text x="142.3" y="121.5">L1</text>
<text x="208.4" y="121.5">F1</text>
<text x="216" y="121.5">CC12H5A-TR</text>
<text x="263.2" y="121">TP7</text>
<text x="19.9" y="129.1">C3</text>
<text x="30.1" y="129.1">C4</text>
<text x="40.7" y="129.1">C5</text>
<text x="58.5" y="129.1">430K</text>
<text x="83.4" y="131.6">7</text>
<text x="137.3" y="128.1">3.3uH/5A</text>
<text x="157.6" y="129.1">R17</text>
<text x="165.2" y="129.1">C6</text>
<text x="254.1" y="131.7">R19</text>
<text x="266.8" y="126.6">PAD</text>
<text x="15.3" y="136.7">10uF/35V</text>
<text x="25.5" y="136.7">10uF/35V</text>
<text x="38.2" y="136.7">100nF</text>
<text x="60.5" y="136.7">R18</text>
<text x="87.7" y="133.2">EN</text>
<text x="155.5" y="136.7">39K/1%</text>
<text x="163.4" y="134.2">NC/47pF</text>
<text x="181.2" y="134.2">+ C7</text>
<text x="193.1" y="134.2">C8</text>
<text x="203.3" y="136.7">C9</text>
<text x="83.4" y="141.7">4</text>
<text x="87.7" y="143.3">GND</text>
<text x="100.9" y="143.3">NC1</text>
<text x="102.6" y="140.8">FB</text>
<text x="108.5" y="139.2">5</text>
<text x="108.5" y="141.7">6</text>
<text x="180.4" y="141.8">100uF/10V100nF</text>
<text x="252.6" y="139.5">510R</text>
<text x="53.4" y="144.4">NC/39.3K</text>
<text x="83.4" y="144.3">9</text>
<text x="87.7" y="145.9">EPAD</text>
<text x="100.9" y="145.9">NC2</text>
<text x="108.5" y="144.3">8</text>
<text x="157.6" y="144.4">R20</text>
<text x="200.8" y="144.4">10nF</text>
<text x="255.6" y="149.4">D2</text>
<text x="365.9" y="149.4">SW4</text>
<text x="85.9" y="150.5">RY9330DP8</text>
<text x="156.1" y="152.2">15K/1%</text>
<text x="255.6" y="152.5">LED</text>
<text x="322.7" y="155.5">PWRON_KEY</text>
<text x="22.9" y="159.6">GND</text>
<text x="198.2" y="157.1">GND</text>
<text x="363.3" y="159.6">PWRON</text>
<text x="152.5" y="162.1">GND</text>
<text x="249" y="169.8">GND</text>
<text x="363.3" y="169.8">ED22</text>
<text x="22.9" y="195.2">+24V</text>
<text x="83.4" y="202.7">2</text>
<text x="85.7" y="199.2">U2</text>
<text x="108.5" y="202.7">1</text>
<text x="116.9" y="202.8">C10</text>
<text x="124.6" y="202.8">100nF</text>
<text x="226.9" y="199.7">VDD_5V</text>
<text x="368.4" y="202.8">Q1</text>
<text x="87.7" y="204.3">IN</text>
<text x="102.5" y="204.3">BS</text>
<text x="142.3" y="207.9">L2</text>
<text x="208.4" y="207.9">F2</text>
<text x="216" y="207.9">CC12H5A-TR</text>
<text x="242.9" y="207.3">TP8</text>
<text x="319.9" y="206.3">+24V</text>
<text x="332.8" y="205.3">R26</text>
<text x="345.5" y="205.3">NC</text>
<text x="368.4" y="205.3">AP2305</text>
<text x="368.4" y="207.9">SOT-23</text>
<text x="396.3" y="207.9">J7</text>
<text x="19.9" y="215.5">C11</text>
<text x="30.1" y="215.5">C12</text>
<text x="40.7" y="215.5">C13</text>
<text x="101.7" y="211.9">SW</text>
<text x="108.5" y="210.3">3</text>
<text x="137.3" y="214.5">4.7uH/5A</text>
<text x="157.6" y="215.5">R21</text>
<text x="165.2" y="215.5">C14</text>
<text x="246.5" y="212.9">PAD</text>
<text x="316.1" y="214">VDD_5V</text>
<text x="332.8" y="212.9">R27</text>
<text x="345.5" y="212.9">0R</text>
<text x="365.4" y="212.9">2</text>
<text x="380.3" y="212.9">3</text>
<text x="393.3" y="212.9">1</text>
<text x="393.3" y="215.4">2</text>
<text x="47.3" y="219">EXT_EN</text>
<text x="83.4" y="217.9">7</text>
<text x="87.7" y="219.5">EN</text>
<text x="163.4" y="220.6">NC/47pF</text>
<text x="181.2" y="220.6">+ C15</text>
<text x="193.1" y="220.6">C16</text>
<text x="233.8" y="218">R22</text>
<text x="15.3" y="223.1">10uF/35V</text>
<text x="25.5" y="223.1">10uF/35V</text>
<text x="38.2" y="223.1">100nF</text>
<text x="60.5" y="223.1">R23</text>
<text x="102.6" y="227.2">FB</text>
<text x="108.5" y="225.6">5</text>
<text x="155.5" y="223.1">100K/1%</text>
<text x="203.3" y="223.1">C17</text>
<text x="232.3" y="225.9">4.7K</text>
<text x="370.4" y="224.1" transform="rotate(-90 370.4 224.1)">1</text>
<text x="396.3" y="222.6">FAN</text>
<text x="61" y="230.7">10K</text>
<text x="83.4" y="228.1">4</text>
<text x="83.4" y="230.6">9</text>
<text x="87.7" y="229.7">GND</text>
<text x="87.7" y="232.2">EPAD</text>
<text x="100.9" y="229.7">NC1</text>
<text x="100.9" y="232.2">NC2</text>
<text x="108.5" y="228.1">6</text>
<text x="108.5" y="230.6">8</text>
<text x="157.6" y="230.7">R24</text>
<text x="180.4" y="228.2">100uF/10V100nF</text>
<text x="200.8" y="230.7">10nF</text>
<text x="358.2" y="228.2">R29</text>
<text x="368.4" y="228.2">100K</text>
<text x="85.9" y="236.8">RY9330DP8</text>
<text x="156.1" y="238.6">22K/1%</text>
<text x="235.3" y="235.8">D3</text>
<text x="235.3" y="238.8">LED</text>
<text x="360.8" y="238.3">R30</text>
<text x="375.5" y="239.6" transform="rotate(-90 375.5 239.6)">3</text>
<text x="22.9" y="246">GND</text>
<text x="198.2" y="243.4">GND</text>
<text x="324" y="244.4">GPIO3_B6</text>
<text x="360.8" y="240.9">1K</text>
<text x="367.9" y="243.3">1</text>
<text x="378.6" y="243.4">Q3</text>
<text x="378.6" y="246">MMBT3904</text>
<text x="152.5" y="248.5">GND</text>
<text x="375.5" y="249.5" transform="rotate(-90 375.5 249.5)">2</text>
<text x="228.7" y="256.1">GND</text>
<text x="366.6" y="278.7">Design Name:</text>
<text x="258.4" y="285.3">M2</text>
<text x="258.4" y="287.9">M3</text>
<text x="258.4" y="282.8">M1</text>
<text x="365.9" y="286.9">Rev</text>
<text x="375" y="286.3">Page Name:</text>
<text x="411.1" y="286.6">Size</text>
<text x="258.4" y="290.4">M4</text>
<text x="341" y="294">Date:</text>
<text x="351.1" y="294">Monday, May 05, 2025</text>
<text x="366.9" y="289.4">1.0</text>
<text x="384.4" y="289.2">03.POWER</text>
<text x="392" y="294">Sheet</text>
<text x="402.2" y="294">4</text>
<text x="408.5" y="294">of</text>
<text x="411.8" y="289.9">A3</text>
<text x="413.6" y="294">1</text>
</g>
<g font-size="1.8">
<text x="44.1" y="1.9">5</text>
<text x="127" y="1.9">4</text>
<text x="210" y="1.9">3</text>
<text x="292.9" y="1.9">2</text>
<text x="375.9" y="1.9">1</text>
<text x=".7" y="40.6">D</text>
<text x="418" y="40.6">D</text>
<text x=".7" y="113.6">C</text>
<text x="418" y="113.6">C</text>
<text x=".7" y="186.6">B</text>
<text x="418" y="186.6">B</text>
<text x=".7" y="259.5">A</text>
<text x="418" y="259.5">A</text>
<text x="44.1" y="296.3">5</text>
<text x="127" y="296.3">4</text>
<text x="210" y="296.3">3</text>
<text x="292.9" y="296.3">2</text>
<text x="375.9" y="296.3">1</text>
</g>
</svg>
